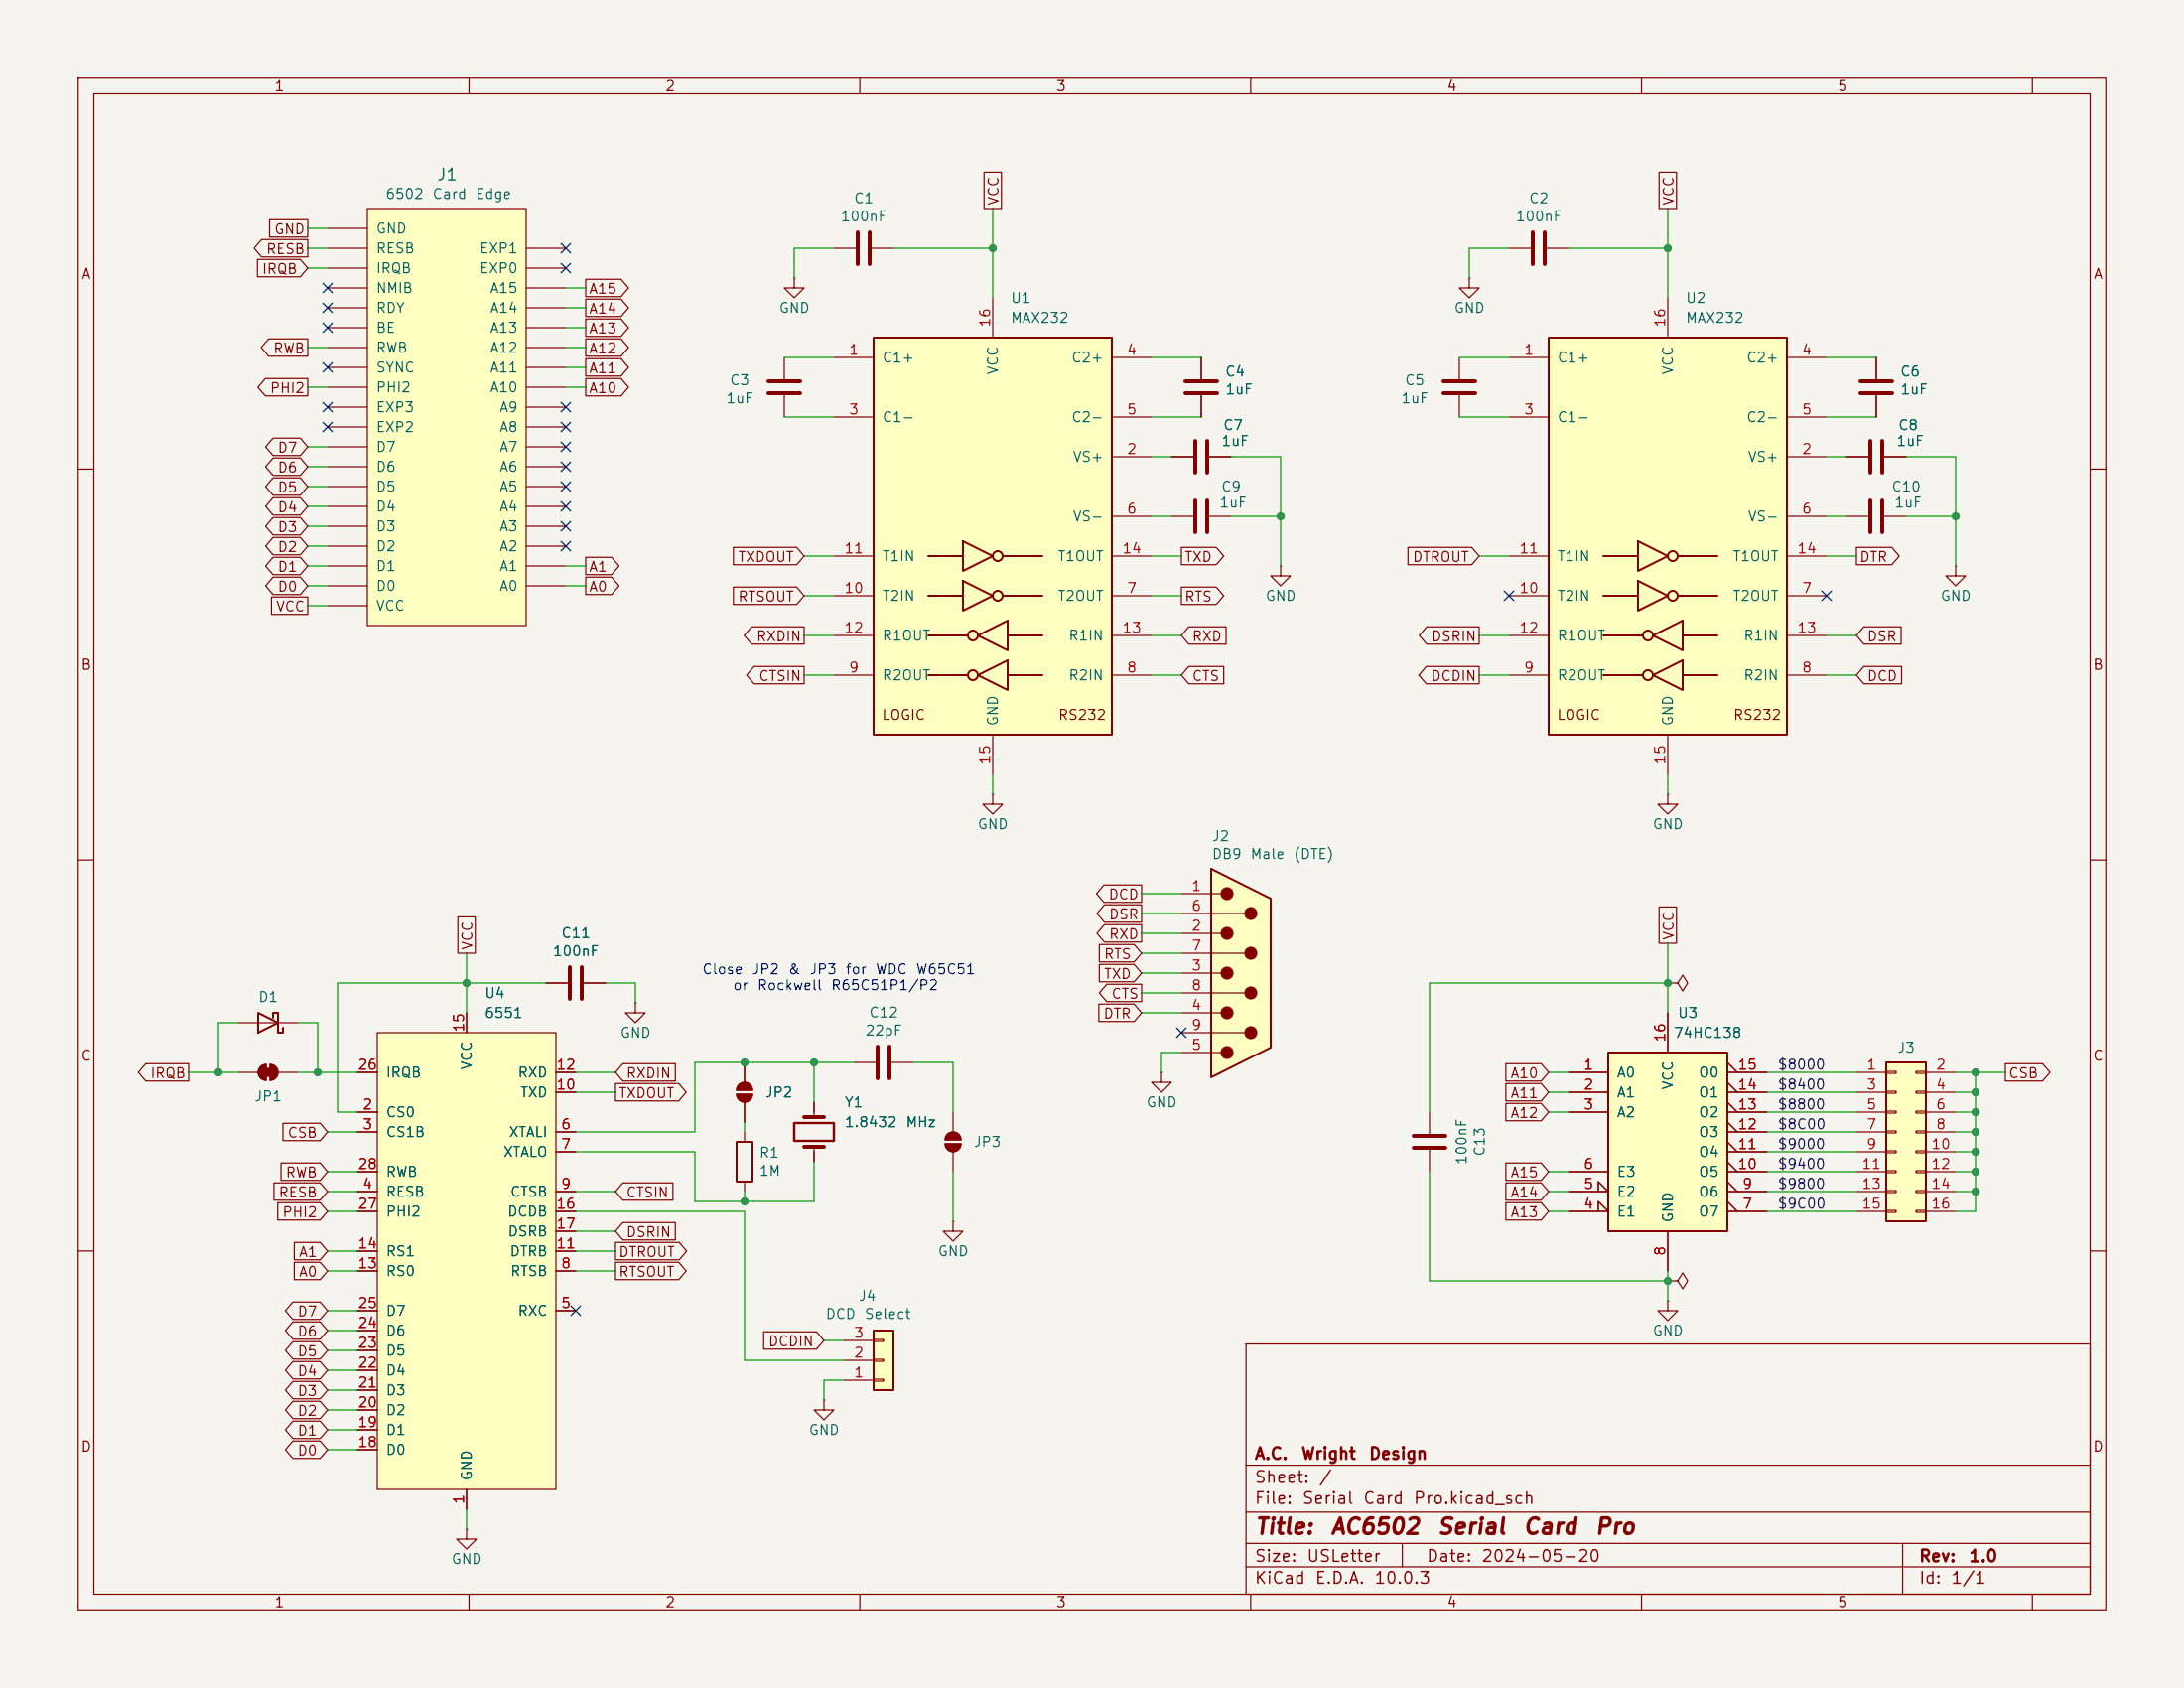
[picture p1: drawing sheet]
<svg xmlns="http://www.w3.org/2000/svg" width="279mm" height="216mm" viewBox="0 0 279 216" stroke-linecap="round" stroke-linejoin="round" font-family="sans-serif">
<path d="M0 0h279.4v215.9h-279.4z" fill="#f5f4ef" stroke="#f5f4ef" stroke-width=".13"/>
<g fill="none" stroke="#840000" stroke-width=".15">
<path d="M10 10h259.4v195.9h-259.4zM12 12h255.4v191.9h-255.4zM60 10v2M110 10v2M160 10v2M210 10v2M260 10v2M193 31.8h2.8M197.9 31.8h2.8M236.2 58.4h2.8M240 45.7v2.8M240 50.5v2.8"/>
<path d="M241 58.4h2.8M10 60h2M267.4 60h2M10 110h2M267.4 110h2M30.5 130.8h7.6M30.5 137.2h2.5M33.3 136.4l.4-.2 .3-.1v2.1a1.02 1.02 0 0 1-.9-.7 1.02 1.02 0 0 1 .2-1.1zM34.5 136.1a1.02 1.02 0 0 1 1.1 1.1 1.02 1.02 0 0 1-1.1 1zM35.6 137.2h2.5M213.4 125.7h1.2l.7-1 .6 1-.6 1-.7-1M213.4 125.7h.1"/>
<path d="M10 160h2M159.4 171.9h108v32h-108zM267.4 160h2M59.7 195.6v1.3h1.3l-1.3 1.2-1.3-1.2h1.3M59.7 195.6h.1M159.4 197.4h108M159.4 193.4h108M159.4 187.4h108M179.4 197.4v3M243.4 197.4v6.5M60 203.9v2M110 203.9v2"/>
<path d="M159.4 200.4h108M160 203.9v2M210 203.9v2M260 203.9v2"/>
</g>
<path d="M196.1 29.7v4.1M197.6 29.7v4.1M238 48.8h4.1M238 50.3h4.1M239.3 56.4v4.1M240.8 56.4v4.1" fill="none" stroke="#840000" stroke-width=".51"/>
<path d="M33 129.5l2.6 1.3-2.6 1.3zM34.9 130.2v-.7h.7v2.6h.6v-.7" fill="none" stroke="#840000" stroke-width=".25"/>
<g fill="#840000" stroke="#840000" stroke-width=".15">
<path d="M33.8 136.7h1v1h-1z"/>
<path d="M33.3 136.4l.4-.2 .3-.1v2.1a1.02 1.02 0 0 1-.9-.7 1.02 1.02 0 0 1 .2-1.1z"/>
<path d="M34.5 136.1a1.02 1.02 0 0 1 1.1 1.1 1.02 1.02 0 0 1-1.1 1z"/>
</g>
<path d="M48.3 132.1h22.8v58.4h-22.8z" fill="#ffffc2"/>
<g fill="none" stroke="#840000" stroke-width=".15">
<path d="M45.7 137.2h2.6M48.3 132.1h22.8v58.4h-22.8zM59.7 129.5v2.6M71.1 139.7h2.6M71.1 137.2h2.6M45.7 142.2h2.6M45.7 144.8h2.6M45.7 152.4h2.6M45.7 154.9h2.6M45.7 149.9h2.6M71.1 144.8h2.6M71.1 152.4h2.6"/>
<path d="M71.1 147.3h2.6M71.1 154.9h2.6M71.1 157.5h2.6M45.7 167.6h2.6M45.7 162.6h2.6M45.7 160h2.6M45.7 177.8h2.6M45.7 175.3h2.6M45.7 172.7h2.6M45.7 170.2h2.6M71.1 167.6h2.6M71.1 162.6h2.6"/>
<path d="M71.1 160h2.6M45.7 185.4h2.6M45.7 182.9h2.6M45.7 180.3h2.6M59.7 190.5v2.5"/>
</g>
<path d="M47 26.7h20.3v53.3h-20.3z" fill="#ffffc2"/>
<g fill="none" stroke="#840000" stroke-width=".15">
<path d="M41.9 39.4h5.1M41.9 36.8h5.1M41.9 34.3h5.1M41.9 31.8h5.1M41.9 29.2h5.1M47 26.7h20.3v53.3h-20.3zM67.3 39.4h5.1M67.3 36.8h5.1M67.3 34.3h5.1M67.3 31.8h5.1M101.6 35.6v1.2h1.3l-1.3 1.3-1.3-1.3h1.3M101.6 35.6h.1"/>
<path d="M106.7 31.8h2.8M111.5 31.8h2.8M41.9 59.7h5.1M41.9 57.2h5.1M41.9 54.6h5.1M41.9 52.1h5.1M41.9 49.5h5.1M41.9 47h5.1M41.9 44.5h5.1M41.9 41.9h5.1M67.3 59.7h5.1M67.3 57.2h5.1"/>
<path d="M67.3 54.6h5.1M67.3 52.1h5.1M67.3 49.5h5.1M67.3 47h5.1M67.3 44.5h5.1M67.3 41.9h5.1M100.3 45.7v2.8M100.3 50.5v2.8M41.9 74.9h5.1M41.9 72.4h5.1M41.9 69.9h5.1M41.9 67.3h5.1"/>
<path d="M41.9 64.8h5.1M41.9 62.2h5.1M41.9 77.5h5.1M67.3 74.9h5.1M67.3 72.4h5.1M67.3 69.9h5.1M67.3 67.3h5.1M67.3 64.8h5.1M67.3 62.2h5.1M94.2 140h2.1a1.02 1.02 0 0 1-1.1 1 1.02 1.02 0 0 1-1-1zM94.5 138.7a1.02 1.02 0 0 1 1.1-.2 1.02 1.02 0 0 1 .7 .9h-2.1l.1-.4zM95.2 135.9v2.5"/>
<path d="M109.2 135.9h2.8M114 135.9h2.8M95.2 141v2.5M95.2 144.8v1.3M95.2 151.1v1.3M104.1 141v1.9M104.1 146.7v1.9"/>
</g>
<path d="M109.7 29.7v4.1M111.3 29.7v4.1M98.3 48.8h4.1M98.3 50.3h4.1M112.3 133.9v4M113.8 133.9v4M102.9 142.9h2.5M102.9 146.7h2.5" fill="none" stroke="#840000" stroke-width=".51"/>
<path d="M101.6 143.6h5.1v2.3h-5.1z" fill="none" stroke="#840000" stroke-width=".3"/>
<path d="M94.2 146.1h2.1v5h-2.1z" fill="none" stroke="#840000" stroke-width=".25"/>
<g fill="#840000" stroke="#840000" stroke-width=".15">
<path d="M94.2 140h2.1a1.02 1.02 0 0 1-1.1 1 1.02 1.02 0 0 1-1-1z"/>
<path d="M94.5 138.7a1.02 1.02 0 0 1 1.1-.2 1.02 1.02 0 0 1 .7 .9h-2.1l.1-.4z"/>
</g>
<path d="M111.8 170.2h2.5v7.6h-2.5z" fill="#ffffc2"/>
<path d="M111.8 170.2h2.5v7.6h-2.5z" fill="none" stroke="#840000" stroke-width=".25"/>
<path d="M107.9 176.5h3.9M107.9 174h3.9M107.9 171.5h3.9M111.8 176.4h1.2v.3h-1.2zM111.8 173.9h1.2v.2h-1.2zM111.8 171.3h1.2v.3h-1.2z" fill="none" stroke="#840000" stroke-width=".15"/>
<path d="M198.1 43.2h30.5v50.8h-30.5z" fill="#ffffc2"/>
<g fill="none" stroke="#840000" stroke-width=".25">
<path d="M198.1 43.2h30.5v50.8h-30.5zM205.1 71.1h4.4M205.1 76.2h4.4M209.5 69.2l3.9 1.9-3.9 1.9zM209.5 74.3l3.9 1.9-3.9 1.9zM214.6 71.1h5.1M214.6 76.2h5.1M205.1 81.3h5.1M205.1 86.4h5.1M211.5 81.3l3.8-1.9v3.8zM211.5 86.4l3.8-1.9v3.8zM215.3 81.3h4.4"/>
<path d="M215.3 86.4h4.4"/>
<circle cx="214" cy="71.1" r=".63"/>
<circle cx="214" cy="76.2" r=".63"/>
<circle cx="210.8" cy="81.3" r=".63"/>
<circle cx="210.8" cy="86.4" r=".63"/>
</g>
<g fill="none" stroke="#840000" stroke-width=".15">
<path d="M213.4 38.1v5.1M193 45.7h5.1M193 53.3h5.1M228.6 45.7h5.1M228.6 58.4h5.1M228.6 53.3h5.1M193 76.2h5.1M193 71.1h5.1M228.6 66h5.1M228.6 76.2h5.1M228.6 71.1h5.1M193 86.4h5.1"/>
<path d="M193 81.3h5.1M213.4 94v5.1M228.6 86.4h5.1M228.6 81.3h5.1M213.4 101.6v1.3h1.2l-1.2 1.2-1.3-1.2h1.3M213.4 101.6h.1M69.8 125.7h2.8M74.7 125.7h2.8M81.3 128.3v1.2h1.2l-1.2 1.3-1.3-1.3h1.3M81.3 128.3h.1M105.4 179.1v1.2h1.3l-1.3 1.3-1.3-1.3h1.3M105.4 179.1h.1"/>
<path d="M213.4 163.8h1.2l.7-1 .6 1-.6 1-.7-1M213.4 163.8h.1M213.4 166.4v1.2h1.2l-1.2 1.3-1.3-1.3h1.3M213.4 166.4h.1"/>
</g>
<path d="M72.9 123.7v4.1M74.4 123.7v4.1" fill="none" stroke="#840000" stroke-width=".51"/>
<path d="M205.7 134.6h15.3v22.9h-15.3z" fill="#ffffc2"/>
<path d="M205.7 134.6h15.3v22.9h-15.3z" fill="none" stroke="#840000" stroke-width=".25"/>
<g fill="none" stroke="#840000" stroke-width=".15">
<path d="M236.2 66h2.8M241 66h2.8M200.7 137.2h5M200.7 139.7h5M213.4 129.5v5.1M221 137.2h5.1M221 139.7h5.1M221 138.4l1.2 1.3M221 135.9l1.2 1.3M200.7 154.9h5l-1.2-1.2v1.2M200.7 152.4h5l-1.2-1.3v1.3M200.7 142.2h5"/>
<path d="M200.7 149.9h5M213.4 157.5v5.1M221 142.2h5.1M221 154.9h5.1M221 152.4h5.1M221 149.9h5.1M221 153.7l1.2 1.2M221 151.1l1.2 1.3M221 148.6l1.2 1.3M221 147.3h5.1M221 146.1l1.2 1.2M221 144.8h5.1"/>
<path d="M221 143.5l1.2 1.3M221 141l1.2 1.2"/>
</g>
<path d="M239.3 64v4.1M240.8 64v4.1" fill="none" stroke="#840000" stroke-width=".51"/>
<path d="M154.9 111.1l7.7 3.8v19.1l-7.7 3.8z" fill="#ffffc2"/>
<g fill="none" stroke="#840000" stroke-width=".15">
<path d="M188 35.6v1.2h1.2l-1.2 1.3-1.3-1.3h1.3M188 35.6h.1M186.7 45.7v2.8M186.7 50.5v2.8M163.8 72.4v1.3h1.3l-1.3 1.2-1.2-1.2h1.2M163.8 72.4h.1M250.2 72.4v1.3h1.3l-1.3 1.2-1.3-1.2h1.3M250.2 72.4h.1M127 101.6v1.3h1.3l-1.3 1.2-1.3-1.2h1.3M127 101.6h.1M151.1 114.3h5.1M151.1 116.8h8.2"/>
<path d="M151.1 119.4h5.1M148.6 137.2v1.2h1.3l-1.3 1.3-1.3-1.3h1.3M148.6 137.2h.1M151.1 121.9h8.2M151.1 124.5h5.1M151.1 127h8.2M151.1 129.5h5.1M151.1 132.1h8.2M151.1 134.6h5.1M120.9 146.3h2a1.02 1.02 0 0 1-1 1 1.02 1.02 0 0 1-1-1zM121.2 145.1a1.02 1.02 0 0 1 1.1-.2 1.02 1.02 0 0 1 .6 .9h-2l.1-.4zM121.9 156.2v1.3h1.3l-1.3 1.3-1.3-1.3h1.3"/>
<path d="M121.9 156.2h.1M121.9 142.2v2.6M121.9 147.3v2.6M182.9 142.2v2.8M182.9 147.1v2.8"/>
</g>
<path d="M154.9 111.1l7.7 3.8v19.1l-7.7 3.8z" fill="none" stroke="#840000" stroke-width=".25"/>
<g fill="#840000" stroke="#840000" stroke-width=".15">
<path d="M120.9 146.3h2a1.02 1.02 0 0 1-1 1 1.02 1.02 0 0 1-1-1z"/>
<path d="M121.2 145.1a1.02 1.02 0 0 1 1.1-.2 1.02 1.02 0 0 1 .6 .9h-2l.1-.4z"/>
<circle cx="157" cy="114.3" r=".76"/>
<circle cx="157" cy="119.4" r=".76"/>
<circle cx="157" cy="124.5" r=".76"/>
<circle cx="157" cy="129.5" r=".76"/>
<circle cx="157" cy="134.6" r=".76"/>
<circle cx="160" cy="116.8" r=".76"/>
<circle cx="160" cy="121.9" r=".76"/>
<circle cx="160" cy="127" r=".76"/>
<circle cx="160" cy="132.1" r=".76"/>
</g>
<path d="M184.7 48.8h4M184.7 50.3h4M180.8 145.3h4.1M180.8 146.8h4.1" fill="none" stroke="#840000" stroke-width=".51"/>
<path d="M241.3 135.9h5.1v20.3h-5.1z" fill="#ffffc2"/>
<path d="M241.3 135.9h5.1v20.3h-5.1z" fill="none" stroke="#840000" stroke-width=".25"/>
<g fill="none" stroke="#840000" stroke-width=".15">
<path d="M149.9 66h2.8M154.7 66h2.8M237.5 137.2h3.8M237.5 139.7h3.8M241.3 137h1.3v.3h-1.3zM241.3 139.6h1.3v.2h-1.3zM245.1 137h1.3v.3h-1.3zM245.1 139.6h1.3v.2h-1.3zM246.4 137.2h3.8M246.4 139.7h3.8M237.5 142.2h3.8M237.5 144.8h3.8"/>
<path d="M237.5 147.3h3.8M237.5 149.9h3.8M237.5 152.4h3.8M237.5 154.9h3.8M241.3 142.1h1.3v.3h-1.3zM241.3 144.7h1.3v.2h-1.3zM241.3 147.2h1.3v.2h-1.3zM241.3 149.7h1.3v.3h-1.3zM241.3 152.3h1.3v.2h-1.3zM241.3 154.8h1.3v.3h-1.3zM245.1 142.1h1.3v.3h-1.3zM245.1 144.7h1.3v.2h-1.3z"/>
<path d="M245.1 147.2h1.3v.2h-1.3zM245.1 149.7h1.3v.3h-1.3zM245.1 152.3h1.3v.2h-1.3zM245.1 154.8h1.3v.3h-1.3zM246.4 142.2h3.8M246.4 144.8h3.8M246.4 147.3h3.8M246.4 149.9h3.8M246.4 152.4h3.8M246.4 154.9h3.8"/>
</g>
<path d="M152.9 64v4.1M154.4 64v4.1" fill="none" stroke="#840000" stroke-width=".51"/>
<path d="M111.8 43.2h30.4v50.8h-30.4z" fill="#ffffc2"/>
<g fill="none" stroke="#840000" stroke-width=".25">
<path d="M111.8 43.2h30.4v50.8h-30.4zM118.7 71.1h4.5M118.7 76.2h4.5M123.2 69.2l3.8 1.9-3.8 1.9zM123.2 74.3l3.8 1.9-3.8 1.9zM128.3 71.1h5M128.3 76.2h5M118.7 81.3h5.1M118.7 86.4h5.1M125.1 81.3l3.8-1.9v3.8zM125.1 86.4l3.8-1.9v3.8zM128.9 81.3h4.4"/>
<path d="M128.9 86.4h4.4"/>
<circle cx="127.6" cy="76.2" r=".63"/>
<circle cx="127.6" cy="71.1" r=".63"/>
<circle cx="124.5" cy="86.4" r=".63"/>
<circle cx="124.5" cy="81.3" r=".63"/>
</g>
<g fill="none" stroke="#840000" stroke-width=".15">
<path d="M32.9 33.2h5.5l1 1.1-1 1.1h-5.5zM33.5 30.6h5.9v2.3h-5.9l-1-1.1zM34.5 28.1h4.9v2.2h-4.9zM74.9 35.7h4.6l.9 1.1-.9 1.1h-4.6zM74.9 38.3h4.6l.9 1.1-.9 1.1h-4.6zM125.9 22h2.2v4.7h-2.2zM127 38.1v5.1M212.2 22h2.3v4.7h-2.3zM33.9 48.4h5.5v2.2h-5.5l-.9-1.1zM34.4 43.3h5v2.3h-5l-1-1.1zM34.9 56h3.5l1 1.2-1 1.1h-3.5l-.9-1.1zM34.9 58.6h3.5l1 1.1-1 1.1h-3.5l-.9-1.1z"/>
<path d="M74.9 40.8h4.6l.9 1.1-.9 1.1h-4.6zM74.9 43.3h4.6l.9 1.2-.9 1.1h-4.6zM74.9 45.9h4.6l.9 1.1-.9 1.1h-4.6zM74.9 48.4h4.6l.9 1.1-.9 1.1h-4.6zM106.7 45.7h5.1M106.7 53.3h5.1M142.2 45.7h5.1M142.2 58.4h5.1M142.2 53.3h5.1M149.9 58.4h2.8M153.7 45.7v2.8M153.7 50.5v2.8"/>
<path d="M154.7 58.4h2.8M236.2 58.4h2.8M240 45.7v2.8M240 50.5v2.8M241 58.4h2.8M34.7 76.4h4.7v2.2h-4.7zM34.9 61.1h3.5l1 1.1-1 1.1h-3.5l-.9-1.1zM34.9 63.7h3.5l1 1.1-1 1.1h-3.5l-.9-1.1zM34.9 66.2h3.5l1 1.1-1 1.1h-3.5l-.9-1.1zM34.9 68.7h3.5l1 1.2-1 1.1h-3.5l-.9-1.1zM34.9 71.3h3.5l1 1.1-1 1.1h-3.5l-.9-1.1zM34.9 73.8h3.5l1 1.1-1 1.1h-3.5l-.9-1.1z"/>
<path d="M74.9 71.3h3.3l1 1.1-1 1.1h-3.3zM74.9 73.8h3.3l1 1.1-1 1.1h-3.3zM93.8 75.1h8.1l1 1.1-1 1.1h-8.1zM93.8 70h8.1l1 1.1-1 1.1h-8.1zM106.7 76.2h5.1M106.7 71.1h5.1M142.2 66h5.1M142.2 76.2h5.1M142.2 71.1h5.1M151.1 75.1h4.5l.9 1.1-.9 1.1h-4.5zM151.1 70h4.5l.9 1.1-.9 1.1h-4.5zM180.1 70h8.2l.9 1.1-.9 1.1h-8.2z"/>
<path d="M237.5 70h4.5l1 1.1-1 1.1h-4.5zM96.2 80.2h6.7v2.2h-6.7l-1-1.1zM96.5 85.2h6.4v2.3h-6.4l-1-1.1zM106.7 86.4h5.1M106.7 81.3h5.1M127 94v5.1M142.2 86.4h5.1M142.2 81.3h5.1M152.1 80.2h4.7v2.2h-4.7l-1-1.1zM152.1 85.2h4.4v2.3h-4.4l-1-1.1zM182.5 85.2h6.7v2.3h-6.7l-1-1.1zM182.5 80.2h6.7v2.2h-6.7l-.9-1.1z"/>
<path d="M238.4 80.2h4.8v2.2h-4.8l-.9-1.1zM238.4 85.2h4.9v2.3h-4.9l-.9-1.1zM58.6 117.3h2.2v4.6h-2.2zM141.2 113.2h4.8v2.2h-4.8l-.9-1.1zM141.3 115.7h4.7v2.3h-4.7l-1-1.2zM141.3 118.3h4.7v2.2h-4.7l-1-1.1zM212.2 116h2.3v4.7h-2.3zM18.6 136h5.5v2.3h-5.5l-.9-1.1zM45.7 137.2h2.6M59.7 129.5v2.6M69.8 125.7h2.8M71.1 137.2h2.6"/>
<path d="M71.1 139.7h2.6M74.7 125.7h2.8M78.7 138.6h8.1l1 1.1-1 1.1h-8.1zM79.7 136h6.7v2.3h-6.7l-1-1.1zM95.2 135.9v2.5M140.6 128.4h4.5l.9 1.1-.9 1.2h-4.5zM140.6 123.3h4.5l.9 1.2-.9 1.1h-4.5zM140.6 120.8h4.5l.9 1.1-.9 1.1h-4.5zM141.6 125.9h4.4v2.2h-4.4l-1-1.1zM192.6 138.6h4.6l.9 1.1-.9 1.1h-4.6zM192.6 136h4.6l.9 1.2-.9 1.1h-4.6zM200.7 137.2h5"/>
<path d="M200.7 139.7h5M213.4 129.5v5.1M221 137.2h5.1M221 139.7h5.1M221 138.4l1.2 1.3M221 135.9l1.2 1.3M256.5 136h4.8l1 1.2-1 1.1h-4.8zM35 151.3h6l.9 1.1-.9 1.1h-6zM35.5 153.8h5.5l.9 1.1-.9 1.2h-5.5zM35.9 148.7h5.1l.9 1.2-.9 1.1h-5.1zM36.2 143.7h4.8l.9 1.1-.9 1.1h-4.8zM37.6 158.9h3.4l.9 1.1-.9 1.1h-3.4z"/>
<path d="M45.7 142.2h2.6M45.7 154.9h2.6M45.7 152.4h2.6M45.7 149.9h2.6M45.7 144.8h2.6M71.1 154.9h2.6M71.1 152.4h2.6M71.1 147.3h2.6M71.1 144.8h2.6M71.1 157.5h2.6M78.7 158.9h8.2l.9 1.1-.9 1.1h-8.2zM79.7 151.3h6.4v2.2h-6.4l-1-1.1z"/>
<path d="M79.7 156.4h6.7v2.2h-6.7l-1-1.1zM95.2 141v2.5M104.1 141v1.2M104.1 147.3v1.3M192.6 148.7h4.6l.9 1.2-.9 1.1h-4.6zM192.6 151.3h4.6l.9 1.1-.9 1.1h-4.6zM192.6 153.8h4.6l.9 1.1-.9 1.2h-4.6zM192.6 141.1h4.6l.9 1.1-.9 1.2h-4.6zM200.7 154.9h5l-1.2-1.2v1.2M200.7 152.4h5l-1.2-1.3v1.3M200.7 142.2h5M200.7 149.9h5"/>
<path d="M213.4 157.5v5.1M221 142.2h5.1M221 154.9h5.1M221 152.4h5.1M221 149.9h5.1M221 153.7l1.2 1.2M221 151.1l1.2 1.3M221 148.6l1.2 1.3M221 147.3h5.1M221 146.1l1.2 1.2M221 144.8h5.1M221 143.5l1.2 1.3"/>
<path d="M221 141l1.2 1.2M37.5 179.2h3.5l.9 1.1-.9 1.2h-3.5l-1-1.2zM37.5 176.7h3.5l.9 1.1-.9 1.1h-3.5l-1-1.1zM37.5 169.1h3.5l.9 1.1-.9 1.1h-3.5l-1-1.1zM37.5 174.1h3.5l.9 1.2-.9 1.1h-3.5l-1-1.1zM37.5 166.5h3.5l.9 1.1-.9 1.2h-3.5l-1-1.2zM37.5 171.6h3.5l.9 1.1-.9 1.1h-3.5l-1-1.1zM37.6 161.4h3.4l.9 1.2-.9 1.1h-3.4zM45.7 167.6h2.6M45.7 162.6h2.6M45.7 160h2.6M45.7 177.8h2.6"/>
<path d="M45.7 175.3h2.6M45.7 172.7h2.6M45.7 170.2h2.6M71.1 167.6h2.6M71.1 162.6h2.6M71.1 160h2.6M78.7 161.4h8.1l1 1.2-1 1.1h-8.1zM97.7 170.3h6.8l.9 1.2-.9 1.1h-6.8zM213.4 163.8h.1M37.5 181.8h3.5l.9 1.1-.9 1.1h-3.5l-1-1.1zM37.5 184.3h3.5l.9 1.1-.9 1.1h-3.5l-1-1.1zM45.7 185.4h2.6"/>
<path d="M45.7 182.9h2.6M45.7 180.3h2.6M59.7 190.5v2.5"/>
</g>
<path d="M151.6 48.8h4.1M151.6 50.3h4.1M152.9 56.4v4.1M154.4 56.4v4.1" fill="none" stroke="#840000" stroke-width=".51"/>
<g fill="none" stroke="#009600" stroke-width=".15">
<path d="M39.4 31.8h2.5M39.4 29.2h2.5M39.4 34.3h2.5M72.4 39.4h2.5M72.4 36.8h2.5M106.7 31.8h-5.1v3.8M114.3 31.8h12.7M127 26.7v11.4M193 31.8h-5v3.8M200.7 31.8h12.7M213.4 26.7v11.4M39.4 59.7h2.5"/>
<path d="M39.4 57.2h2.5M39.4 49.5h2.5M39.4 44.5h2.5M72.4 49.5h2.5M72.4 44.5h2.5M72.4 47h2.5M72.4 41.9h2.5M100.3 53.3h6.4M100.3 45.7h6.4M147.3 53.3h6.4M147.3 45.7h6.4M147.3 58.4h2.6"/>
<path d="M157.5 58.4h6.3v14M186.7 53.3h6.3M186.7 45.7h6.3M233.7 53.3h6.3M233.7 45.7h6.3M233.7 58.4h2.5M243.8 58.4h6.4v14M39.4 69.9h2.5M39.4 67.3h2.5M39.4 64.8h2.5M39.4 74.9h2.5M39.4 72.4h2.5"/>
<path d="M39.4 77.5h2.5M39.4 62.2h2.5M72.4 74.9h2.5M72.4 72.4h2.5M102.9 71.1h3.8M102.9 76.2h3.8M147.3 66h2.6M147.3 71.1h3.8M147.3 76.2h3.8M157.5 66h6.3M189.2 71.1h3.8M233.7 66h2.5"/>
<path d="M233.7 71.1h3.8M243.8 66h6.4M102.9 81.3h3.8M102.9 86.4h3.8M127 99.1v2.5M147.3 81.3h3.8M147.3 86.4h3.8M189.2 81.3h3.8M189.2 86.4h3.8M213.4 99.1v2.5M233.7 81.3h3.8M233.7 86.4h3.8"/>
<path d="M146 116.8h5.1M146 114.3h5.1M146 119.4h5.1M24.1 137.2h6.4M30.5 130.8h-2.6v6.4M38.1 137.2h7.6M38.1 130.8h2.5v6.4M59.7 121.9v7.6M69.8 125.7h-26.6v16.5h2.5M73.7 139.7h5M73.7 137.2h5M77.5 125.7h3.8v2.6"/>
<path d="M104.1 135.9v5.1M109.2 135.9h-20.3v8.9h-15.2M116.8 135.9h5.1v6.3M146 127h5.1M146 129.5h5.1M146 124.5h5.1M146 121.9h5.1M151.1 134.6h-2.5v2.6M198.1 139.7h2.6M198.1 137.2h2.6M213.4 120.7v8.8M213.4 125.7h-30.5v16.5"/>
<path d="M226.1 139.7h11.4M226.1 137.2h11.4M250.2 139.7h2.5M250.2 137.2h6.3M252.7 137.2v17.7h-2.5M41.9 154.9h3.8M41.9 152.4h3.8M41.9 149.9h3.8M41.9 144.8h3.8M73.7 154.9h21.5v19.1h12.7M73.7 152.4h5M73.7 147.3h15.2v6.4h15.2v-5.1"/>
<path d="M73.7 157.5h5M95.2 143.5v1.3M95.2 152.4v1.3M121.9 149.9v6.3M182.9 149.9v13.9h30.5M198.1 142.2h2.6M198.1 154.9h2.6M198.1 152.4h2.6M198.1 149.9h2.6M226.1 142.2h11.4M226.1 154.9h11.4M226.1 152.4h11.4"/>
<path d="M226.1 149.9h11.4M226.1 147.3h11.4M226.1 144.8h11.4M250.2 142.2h2.5M250.2 152.4h2.5M250.2 149.9h2.5M250.2 147.3h2.5M250.2 144.8h2.5M41.9 177.8h3.8M41.9 175.3h3.8M41.9 170.2h3.8M41.9 172.7h3.8"/>
<path d="M41.9 162.6h3.8M41.9 160h3.8M41.9 167.6h3.8M73.7 162.6h5M73.7 160h5M105.4 171.5h2.5M107.9 176.5h-2.5v2.6M213.4 162.6v3.8M41.9 182.9h3.8M41.9 185.4h3.8M41.9 180.3h3.8M59.7 193v2.6"/>
</g>
<g fill="none" stroke="#000084" stroke-width=".15">
<path d="M41.3 36.2l1.2 1.2M41.3 38.8l1.2 1.2M42.5 36.2l-1.2 1.2M42.5 38.8l-1.2 1.2M71.8 31.1l1.2 1.3M71.8 33.7l1.2 1.2M73 31.1l-1.2 1.3M73 33.7l-1.2 1.2M41.3 46.4l1.2 1.2M41.3 41.3l1.2 1.2M41.3 51.5l1.2 1.2M41.3 54l1.2 1.2"/>
<path d="M42.5 46.4l-1.2 1.2M42.5 41.3l-1.2 1.2M42.5 51.5l-1.2 1.2M42.5 54l-1.2 1.2M71.8 51.5l1.2 1.2M71.8 54l1.2 1.2M71.8 56.5l1.2 1.3M71.8 59.1l1.2 1.2M73 51.5l-1.2 1.2M73 54l-1.2 1.2M73 56.5l-1.2 1.3M73 59.1l-1.2 1.2"/>
<path d="M71.8 66.7l1.2 1.2M71.8 69.2l1.2 1.3M71.8 64.2l1.2 1.2M71.8 61.6l1.2 1.2M73 66.7l-1.2 1.2M73 69.2l-1.2 1.3M73 64.2l-1.2 1.2M73 61.6l-1.2 1.2M192.4 75.6l1.2 1.2M193.6 75.6l-1.2 1.2M233.1 75.6l1.2 1.2M234.3 75.6l-1.2 1.2"/>
<path d="M150.5 131.5l1.2 1.2M151.7 131.5l-1.2 1.2M73.1 167l1.2 1.2M74.3 167l-1.2 1.2"/>
</g>
<g fill="#009600" stroke="#009600" stroke-width=".13">
<circle cx="252.7" cy="137.2" r=".46"/>
<circle cx="252.7" cy="139.7" r=".46"/>
<circle cx="252.7" cy="142.2" r=".46"/>
<circle cx="250.2" cy="66" r=".46"/>
<circle cx="163.8" cy="66" r=".46"/>
<circle cx="213.4" cy="31.8" r=".46"/>
<circle cx="127" cy="31.8" r=".46"/>
<circle cx="252.7" cy="149.9" r=".46"/>
<circle cx="252.7" cy="147.3" r=".46"/>
<circle cx="252.7" cy="144.8" r=".46"/>
<circle cx="252.7" cy="152.4" r=".46"/>
<circle cx="213.4" cy="125.7" r=".46"/>
<circle cx="213.4" cy="163.8" r=".46"/>
<circle cx="59.7" cy="125.7" r=".46"/>
<circle cx="95.2" cy="153.7" r=".46"/>
<circle cx="95.2" cy="135.9" r=".46"/>
<circle cx="104.1" cy="135.9" r=".46"/>
<circle cx="40.6" cy="137.2" r=".46"/>
<circle cx="27.9" cy="137.2" r=".46"/>
</g>
<g font-size="2" fill="#840000">
<text x="160.4" y="196.7">Title:</text>
<text x="170.1" y="196.7">AC6502</text>
<text x="183.7" y="196.7">Serial</text>
<text x="194.7" y="196.7">Card</text>
<text x="203.9" y="196.7">Pro</text>
</g>
<text font-size="1.5" fill="#006464" x="55.8" y="23.4">J1</text>
<g font-size="1.5" fill="#840000">
<text x="160.4" y="190">Sheet:</text>
<text x="160.4" y="187">A.C.</text>
<text x="166.4" y="187">Wright</text>
<text x="168.6" y="190">/</text>
<text x="175" y="187">Design</text>
<text x="160.4" y="192.7">File:</text>
<text x="166.5" y="192.7">Serial</text>
<text x="174.3" y="192.7">Card</text>
<text x="180.7" y="192.7">Pro.kicad_sch</text>
<text x="160.4" y="202.9">KiCad</text>
<text x="160.4" y="200.1">Size:</text>
<text x="167.1" y="200.1">USLetter</text>
<text x="168.1" y="202.9">E.D.A.</text>
<text x="175.7" y="202.9">10.0.3</text>
<text x="182.4" y="200.1">Date:</text>
<text x="189.4" y="200.1">2024-05-20</text>
<text x="245.4" y="200.1">Rev:</text>
<text x="245.4" y="202.9">Id:</text>
<text x="249.5" y="202.9">1/1</text>
<text x="251.8" y="200.1">1.0</text>
</g>
<g font-size="1.3" fill="#840000">
<text x="35" y="12">1</text>
<text x="85" y="12">2</text>
<text x="135" y="12">3</text>
<text x="185" y="12">4</text>
<text x="235" y="12">5</text>
<text x="128.1" y="26.4" transform="rotate(-90 128.1 26.4)">VCC</text>
<text x="214.4" y="26.4" transform="rotate(-90 214.4 26.4)">VCC</text>
<text x="10.3" y="36">A</text>
<text x="33.4" y="35.4">IRQB</text>
<text x="34" y="32.8">RESB</text>
<text x="35" y="30.3">GND</text>
<text x="267.7" y="36">A</text>
<text x="75.2" y="37.9">A15</text>
<text x="75.2" y="40.4">A14</text>
<text x="34.9" y="45.5">RWB</text>
<text x="75.2" y="43">A13</text>
<text x="75.2" y="45.5">A12</text>
<text x="34.4" y="50.6">PHI2</text>
<text x="75.2" y="48.1">A11</text>
<text x="75.2" y="50.6">A10</text>
<text x="35.4" y="58.2">D7</text>
<text x="35.4" y="60.8">D6</text>
<text x="35.4" y="63.3">D5</text>
<text x="35.4" y="65.8">D4</text>
<text x="35.4" y="68.4">D3</text>
<text x="35.4" y="70.9">D2</text>
<text x="35.4" y="73.5">D1</text>
<text x="35.4" y="76">D0</text>
<text x="75.2" y="73.5">A1</text>
<text x="75.2" y="76">A0</text>
<text x="94.3" y="77.3">RTSOUT</text>
<text x="94.3" y="72.2">TXDOUT</text>
<text x="151.4" y="77.3">RTS</text>
<text x="151.4" y="72.2">TXD</text>
<text x="180.6" y="72.2">DTROUT</text>
<text x="237.8" y="72.2">DTR</text>
<text x="35.2" y="78.5">VCC</text>
<text x="96.7" y="82.3">RXDIN</text>
<text x="152.4" y="82.3">RXD</text>
<text x="183" y="82.3">DSRIN</text>
<text x="238.8" y="82.3">DSR</text>
<text x="10.3" y="86">B</text>
<text x="97" y="87.4">CTSIN</text>
<text x="152.4" y="87.4">CTS</text>
<text x="183" y="87.4">DCDIN</text>
<text x="238.8" y="87.4">DCD</text>
<text x="267.7" y="86">B</text>
<text x="112.7" y="92.4">LOGIC</text>
<text x="135.3" y="92.4">RS232</text>
<text x="199.1" y="92.4">LOGIC</text>
<text x="221.6" y="92.4">RS232</text>
<text x="141.7" y="115.4">DCD</text>
<text x="141.8" y="117.9">DSR</text>
<text x="60.8" y="121.6" transform="rotate(-90 60.8 121.6)">VCC</text>
<text x="141.1" y="125.5">TXD</text>
<text x="141.1" y="123">RTS</text>
<text x="141.8" y="120.4">RXD</text>
<text x="214.4" y="120.3" transform="rotate(-90 214.4 120.3)">VCC</text>
<text x="141.1" y="130.6">DTR</text>
<text x="142.1" y="128.1">CTS</text>
<text x="10.3" y="136">C</text>
<text x="267.7" y="136">C</text>
<text x="19.1" y="138.2">IRQB</text>
<text x="79.1" y="140.8">TXDOUT</text>
<text x="80" y="138.2">RXDIN</text>
<text x="193.1" y="140.8">A11</text>
<text x="193.1" y="143.3">A12</text>
<text x="193.1" y="138.2">A10</text>
<text x="256.9" y="138.2">CSB</text>
<text x="36.7" y="145.8">CSB</text>
<text x="35.5" y="153.5">RESB</text>
<text x="36.4" y="150.9">RWB</text>
<text x="80" y="153.5">CTSIN</text>
<text x="193.1" y="150.9">A15</text>
<text x="193.1" y="153.5">A14</text>
<text x="36" y="156">PHI2</text>
<text x="38.1" y="161.1">A1</text>
<text x="79.1" y="161.1">DTROUT</text>
<text x="80" y="158.5">DSRIN</text>
<text x="193.1" y="156">A13</text>
<text x="38.1" y="163.6">A0</text>
<text x="79.1" y="163.6">RTSOUT</text>
<text x="38" y="171.2">D6</text>
<text x="38" y="168.7">D7</text>
<text x="38" y="173.8">D5</text>
<text x="98.2" y="172.5">DCDIN</text>
<text x="38" y="178.9">D3</text>
<text x="38" y="176.3">D4</text>
<text x="10.3" y="186">D</text>
<text x="38" y="181.4">D2</text>
<text x="38" y="183.9">D1</text>
<text x="267.7" y="186">D</text>
<text x="38" y="186.5">D0</text>
<text x="35" y="205.9">1</text>
<text x="85" y="205.9">2</text>
<text x="135" y="205.9">3</text>
<text x="185" y="205.9">4</text>
<text x="235" y="205.9">5</text>
</g>
<g font-size="1.3" fill="#006464">
<text x="49.2" y="25.8">6502</text>
<text x="55.2" y="25.8">Card</text>
<text x="60.8" y="25.8">Edge</text>
<text x="107.5" y="28.6">100nF</text>
<text x="109.1" y="26.3">C1</text>
<text x="193.8" y="28.6">100nF</text>
<text x="195.5" y="26.3">C2</text>
<text x="48" y="30.2">GND</text>
<text x="48" y="35.3">IRQB</text>
<text x="48" y="32.7">RESB</text>
<text x="61.3" y="35.3">EXP0</text>
<text x="61.3" y="32.7">EXP1</text>
<text x="48" y="37.8">NMIB</text>
<text x="48" y="40.3">RDY</text>
<text x="62.6" y="40.3">A14</text>
<text x="62.6" y="37.8">A15</text>
<text x="99.6" y="40.3">GND</text>
<text x="129.2" y="39.1">U1</text>
<text x="129.2" y="41.6">MAX232</text>
<text x="185.9" y="40.3">GND</text>
<text x="215.6" y="39.1">U2</text>
<text x="215.6" y="41.6">MAX232</text>
<text x="48" y="42.9">BE</text>
<text x="48" y="45.4">RWB</text>
<text x="48" y="48">SYNC</text>
<text x="62.6" y="48">A11</text>
<text x="62.6" y="45.4">A12</text>
<text x="62.6" y="42.9">A13</text>
<text x="112.8" y="46.7">C1+</text>
<text x="137" y="46.7">C2+</text>
<text x="199.1" y="46.7">C1+</text>
<text x="223.3" y="46.7">C2+</text>
<text x="48" y="53">EXP3</text>
<text x="48" y="50.5">PHI2</text>
<text x="62.6" y="50.5">A10</text>
<text x="63.8" y="53">A9</text>
<text x="92.8" y="51.9">1uF</text>
<text x="93.3" y="49.6">C3</text>
<text x="128" y="48" transform="rotate(-90 128 48)">VCC</text>
<text x="156.6" y="48.5">C4</text>
<text x="156.7" y="50.8">1uF</text>
<text x="179.1" y="51.9">1uF</text>
<text x="179.6" y="49.6">C5</text>
<text x="214.3" y="48" transform="rotate(-90 214.3 48)">VCC</text>
<text x="243" y="48.5">C6</text>
<text x="243" y="50.8">1uF</text>
<text x="48" y="58.1">D7</text>
<text x="48" y="55.6">EXP2</text>
<text x="63.8" y="58.1">A7</text>
<text x="63.8" y="55.6">A8</text>
<text x="112.8" y="54.3">C1-</text>
<text x="137" y="54.3">C2-</text>
<text x="137.2" y="59.4">VS+</text>
<text x="156.2" y="57.4">1uF</text>
<text x="156.4" y="55.3">C7</text>
<text x="199.1" y="54.3">C1-</text>
<text x="223.3" y="54.3">C2-</text>
<text x="223.5" y="59.4">VS+</text>
<text x="242.5" y="57.4">1uF</text>
<text x="242.8" y="55.3">C8</text>
<text x="48" y="65.7">D4</text>
<text x="48" y="63.2">D5</text>
<text x="48" y="60.7">D6</text>
<text x="63.8" y="65.7">A4</text>
<text x="63.8" y="63.2">A5</text>
<text x="63.8" y="60.7">A6</text>
<text x="155.9" y="65.2">1uF</text>
<text x="156.1" y="63.2">C9</text>
<text x="241.9" y="63.2">C10</text>
<text x="242.3" y="65.2">1uF</text>
<text x="48" y="70.8">D2</text>
<text x="48" y="68.3">D3</text>
<text x="63.8" y="70.8">A2</text>
<text x="63.8" y="68.3">A3</text>
<text x="137.2" y="67">VS-</text>
<text x="223.5" y="67">VS-</text>
<text x="48" y="75.9">D0</text>
<text x="48" y="73.4">D1</text>
<text x="63.8" y="75.9">A0</text>
<text x="63.8" y="73.4">A1</text>
<text x="112.8" y="77.2">T2IN</text>
<text x="112.8" y="72.1">T1IN</text>
<text x="135.2" y="77.2">T2OUT</text>
<text x="135.2" y="72.1">T1OUT</text>
<text x="161.8" y="77.2">GND</text>
<text x="199.1" y="77.2">T2IN</text>
<text x="199.1" y="72.1">T1IN</text>
<text x="221.6" y="77.2">T2OUT</text>
<text x="221.6" y="72.1">T1OUT</text>
<text x="248.2" y="77.2">GND</text>
<text x="48" y="78.4">VCC</text>
<text x="112.8" y="82.3">R1OUT</text>
<text x="136.6" y="82.3">R1IN</text>
<text x="199.1" y="82.3">R1OUT</text>
<text x="223" y="82.3">R1IN</text>
<text x="112.8" y="87.3">R2OUT</text>
<text x="136.6" y="87.3">R2IN</text>
<text x="199.1" y="87.3">R2OUT</text>
<text x="223" y="87.3">R2IN</text>
<text x="128" y="93" transform="rotate(-90 128 93)">GND</text>
<text x="214.3" y="93" transform="rotate(-90 214.3 93)">GND</text>
<text x="125" y="106.4">GND</text>
<text x="154.9" y="107.9">J2</text>
<text x="211.3" y="106.4">GND</text>
<text x="154.9" y="110.2">DB9</text>
<text x="159.9" y="110.2">Male</text>
<text x="165.4" y="110.2">(DTE)</text>
<text x="70.6" y="122.6">100nF</text>
<text x="71.7" y="120.3">C11</text>
<text x="32.9" y="128.5">D1</text>
<text x="61.9" y="128">U4</text>
<text x="61.9" y="130.5">6551</text>
<text x="111.1" y="130.5">C12</text>
<text x="214.5" y="130.5">U3</text>
<text x="60.7" y="136.9" transform="rotate(-90 60.7 136.9)">VCC</text>
<text x="79.2" y="133.1">GND</text>
<text x="110.6" y="132.8">22pF</text>
<text x="214" y="133.1">74HC138</text>
<text x="242.6" y="135">J3</text>
<text x="32.5" y="141.2">JP1</text>
<text x="49.3" y="143.2">CS0</text>
<text x="49.3" y="138.1">IRQB</text>
<text x="66.2" y="138.1">RXD</text>
<text x="66.5" y="140.7">TXD</text>
<text x="97.8" y="140.7">JP2</text>
<text x="108" y="141.9">Y1</text>
<text x="146.6" y="141.9">GND</text>
<text x="206.8" y="138.1">A0</text>
<text x="206.8" y="140.7">A1</text>
<text x="206.8" y="143.2">A2</text>
<text x="214.3" y="139.5" transform="rotate(-90 214.3 139.5)">VCC</text>
<text x="217.2" y="143.2">O2</text>
<text x="217.2" y="140.7">O1</text>
<text x="217.2" y="138.1">O0</text>
<text x="49.3" y="145.8">CS1B</text>
<text x="64.3" y="148.3">XTALO</text>
<text x="65" y="145.8">XTALI</text>
<text x="97" y="148.4">R1</text>
<text x="108" y="144.5">1.8432</text>
<text x="115.8" y="144.5">MHz</text>
<text x="124.5" y="147">JP3</text>
<text x="187.9" y="149.1" transform="rotate(-90 187.9 149.1)">100nF</text>
<text x="190.3" y="148" transform="rotate(-90 190.3 148)">C13</text>
<text x="217.2" y="148.3">O4</text>
<text x="217.2" y="145.8">O3</text>
<text x="49.3" y="153.4">RESB</text>
<text x="49.3" y="155.9">PHI2</text>
<text x="49.3" y="150.8">RWB</text>
<text x="64.8" y="155.9">DCDB</text>
<text x="65.2" y="153.4">CTSB</text>
<text x="97" y="150.7">1M</text>
<text x="206.8" y="155.9">E1</text>
<text x="206.8" y="153.4">E2</text>
<text x="206.8" y="150.8">E3</text>
<text x="217.2" y="155.9">O7</text>
<text x="217.2" y="153.4">O6</text>
<text x="217.2" y="150.8">O5</text>
<text x="49.3" y="161">RS1</text>
<text x="64.9" y="158.5">DSRB</text>
<text x="65.1" y="161">DTRB</text>
<text x="119.9" y="161">GND</text>
<text x="214.3" y="156.5" transform="rotate(-90 214.3 156.5)">GND</text>
<text x="49.3" y="163.5">RS0</text>
<text x="65.2" y="163.5">RTSB</text>
<text x="109.8" y="166.7">J4</text>
<text x="49.3" y="173.7">D5</text>
<text x="49.3" y="171.2">D6</text>
<text x="49.3" y="168.6">D7</text>
<text x="66.2" y="168.6">RXC</text>
<text x="105.5" y="169">DCD</text>
<text x="110.5" y="169">Select</text>
<text x="211.3" y="171.2">GND</text>
<text x="49.3" y="178.8">D3</text>
<text x="49.3" y="176.2">D4</text>
<text x="49.3" y="183.9">D1</text>
<text x="49.3" y="181.3">D2</text>
<text x="103.4" y="183.9">GND</text>
<text x="49.3" y="186.4">D0</text>
<text x="60.7" y="189.5" transform="rotate(-90 60.7 189.5)">GND</text>
<text x="57.7" y="200.4">GND</text>
</g>
<g font-size="1.3" fill="#a90000">
<text x="127" y="42" transform="rotate(-90 127 42)">16</text>
<text x="213.3" y="42" transform="rotate(-90 213.3 42)">16</text>
<text x="108.5" y="45.7">1</text>
<text x="144.1" y="45.7">4</text>
<text x="194.9" y="45.7">1</text>
<text x="230.4" y="45.7">4</text>
<text x="108.5" y="53.3">3</text>
<text x="144.1" y="53.3">5</text>
<text x="194.9" y="53.3">3</text>
<text x="230.4" y="53.3">5</text>
<text x="144.1" y="58.4">2</text>
<text x="230.4" y="58.4">2</text>
<text x="107.9" y="71.1">11</text>
<text x="143.5" y="71.1">14</text>
<text x="144.1" y="66">6</text>
<text x="194.3" y="71.1">11</text>
<text x="229.8" y="71.1">14</text>
<text x="230.4" y="66">6</text>
<text x="107.9" y="76.2">10</text>
<text x="144.1" y="76.2">7</text>
<text x="194.3" y="76.2">10</text>
<text x="230.4" y="76.2">7</text>
<text x="107.9" y="81.3">12</text>
<text x="143.5" y="81.3">13</text>
<text x="194.3" y="81.3">12</text>
<text x="229.8" y="81.3">13</text>
<text x="108.5" y="86.3">9</text>
<text x="144.1" y="86.3">8</text>
<text x="194.9" y="86.3">9</text>
<text x="230.4" y="86.3">8</text>
<text x="127" y="97.8" transform="rotate(-90 127 97.8)">15</text>
<text x="213.3" y="97.8" transform="rotate(-90 213.3 97.8)">15</text>
<text x="152.3" y="114.3">1</text>
<text x="152.3" y="119.4">2</text>
<text x="152.3" y="116.8">6</text>
<text x="152.3" y="124.4">3</text>
<text x="152.3" y="121.9">7</text>
<text x="152.3" y="129.5">4</text>
<text x="152.3" y="127">8</text>
<text x="45.7" y="137.1">26</text>
<text x="59.7" y="132.1" transform="rotate(-90 59.7 132.1)">15</text>
<text x="71.1" y="137.1">12</text>
<text x="152.3" y="134.6">5</text>
<text x="152.3" y="132.1">9</text>
<text x="202.5" y="137.1">1</text>
<text x="213.3" y="133.4" transform="rotate(-90 213.3 133.4)">16</text>
<text x="222.2" y="137.1">15</text>
<text x="238.7" y="137.1">1</text>
<text x="247.6" y="137.1">2</text>
<text x="46.3" y="142.2">2</text>
<text x="71.1" y="139.7">10</text>
<text x="202.5" y="139.7">2</text>
<text x="202.5" y="142.2">3</text>
<text x="222.2" y="142.2">13</text>
<text x="222.2" y="139.7">14</text>
<text x="238.7" y="139.7">3</text>
<text x="238.7" y="142.2">5</text>
<text x="247.6" y="139.7">4</text>
<text x="247.6" y="142.2">6</text>
<text x="45.7" y="149.8">28</text>
<text x="46.3" y="144.8">3</text>
<text x="71.7" y="144.8">6</text>
<text x="71.7" y="147.3">7</text>
<text x="202.5" y="149.8">6</text>
<text x="222.2" y="149.8">10</text>
<text x="222.2" y="147.3">11</text>
<text x="222.2" y="144.8">12</text>
<text x="238.1" y="149.8">11</text>
<text x="238.7" y="144.8">7</text>
<text x="238.7" y="147.3">9</text>
<text x="247" y="147.3">10</text>
<text x="247" y="149.8">12</text>
<text x="247.6" y="144.8">8</text>
<text x="45.7" y="154.9">27</text>
<text x="46.3" y="152.4">4</text>
<text x="71.1" y="154.9">16</text>
<text x="71.7" y="152.4">9</text>
<text x="202.5" y="154.9">4</text>
<text x="202.5" y="152.4">5</text>
<text x="222.8" y="154.9">7</text>
<text x="222.8" y="152.4">9</text>
<text x="238.1" y="152.4">13</text>
<text x="238.1" y="154.9">15</text>
<text x="247" y="152.4">14</text>
<text x="247" y="154.9">16</text>
<text x="45.7" y="160">14</text>
<text x="71.1" y="160">11</text>
<text x="71.1" y="157.5">17</text>
<text x="213.3" y="160.7" transform="rotate(-90 213.3 160.7)">8</text>
<text x="45.7" y="162.5">13</text>
<text x="45.7" y="167.6">25</text>
<text x="71.7" y="167.6">5</text>
<text x="71.7" y="162.5">8</text>
<text x="45.7" y="172.7">23</text>
<text x="45.7" y="170.2">24</text>
<text x="109.1" y="174">2</text>
<text x="109.1" y="171.4">3</text>
<text x="45.7" y="177.8">21</text>
<text x="45.7" y="175.2">22</text>
<text x="109.1" y="176.5">1</text>
<text x="45.7" y="185.4">18</text>
<text x="45.7" y="182.9">19</text>
<text x="45.7" y="180.3">20</text>
<text x="59.7" y="192.5" transform="rotate(-90 59.7 192.5)">1</text>
</g>
<g font-size="1.3" fill="#0000c2">
<text x="89.7" y="124.9">Close</text>
<text x="96.1" y="124.9">JP2</text>
<text x="100.7" y="124.9">&amp;</text>
<text x="103.5" y="124.9">JP3</text>
<text x="108.1" y="124.9">for</text>
<text x="111.9" y="124.9">WDC</text>
<text x="117.1" y="124.9">W65C51</text>
<text x="93.7" y="127">or</text>
<text x="96.8" y="127">Rockwell</text>
<text x="106.2" y="127">R65C51P1/P2</text>
</g>
<g font-size="1.3" fill="#0f0f0f">
<text x="227.3" y="137.1">$8000</text>
<text x="227.3" y="142.2">$8800</text>
<text x="227.3" y="139.7">$8400</text>
<text x="227.3" y="144.7">$8C00</text>
<text x="227.3" y="147.3">$9000</text>
<text x="227.3" y="149.8">$9400</text>
<text x="227.3" y="154.9">$9C00</text>
<text x="227.3" y="152.4">$9800</text>
</g>
</svg>
